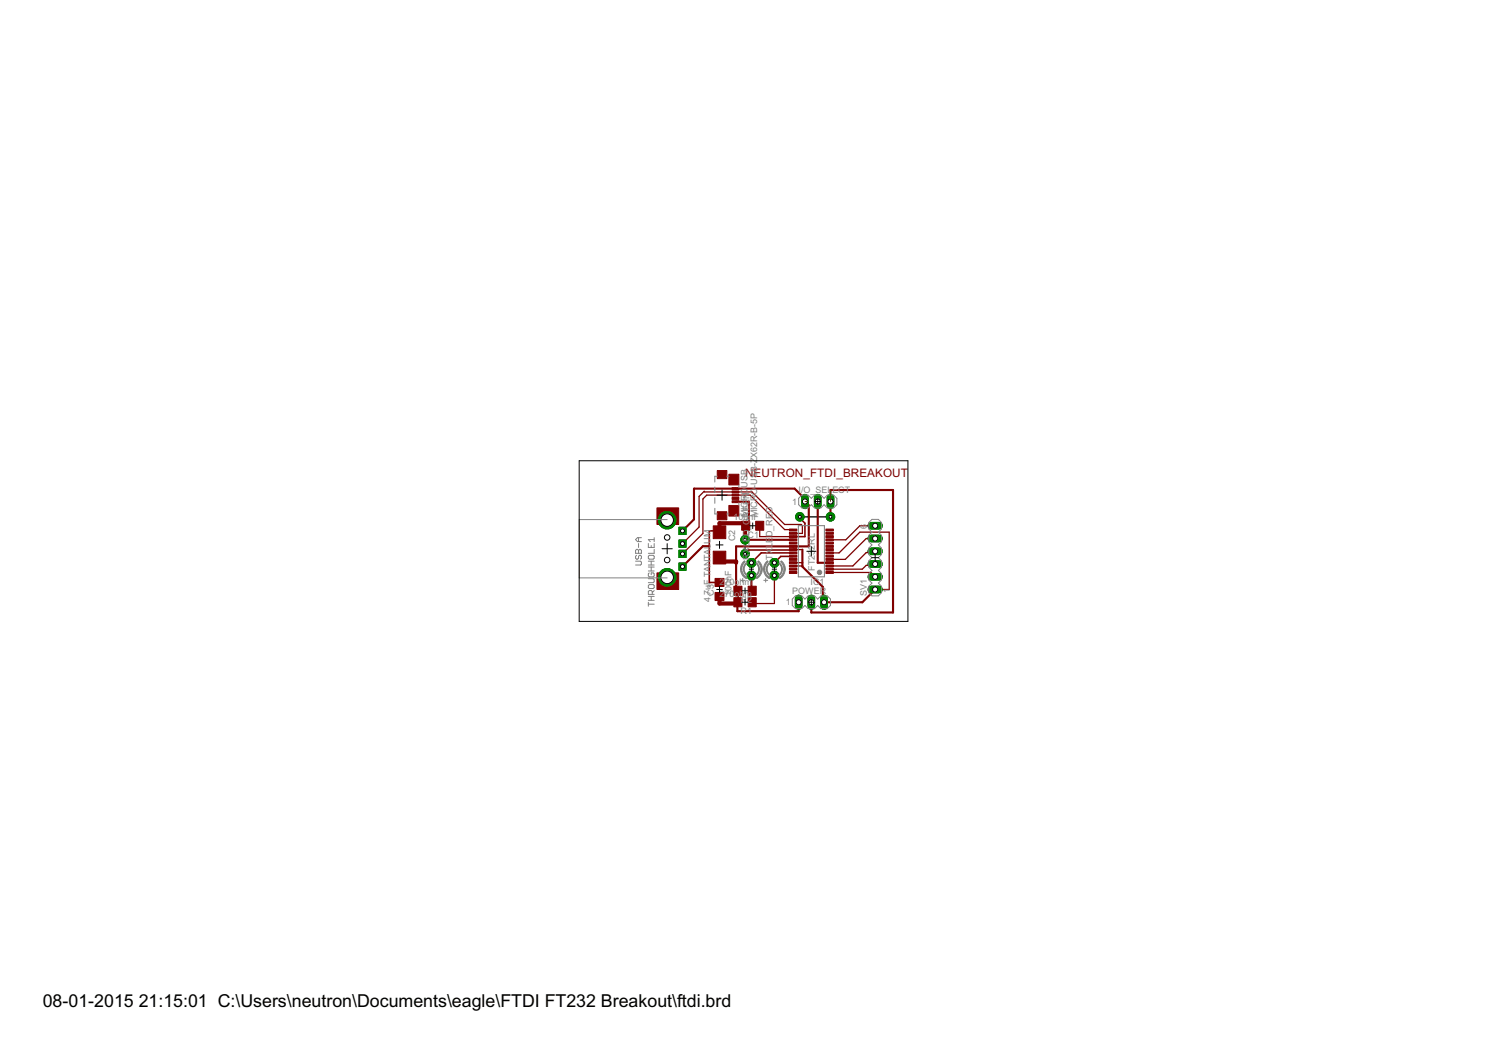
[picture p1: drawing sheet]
<svg xmlns="http://www.w3.org/2000/svg" width="297mm" height="210mm" viewBox="0 0 297 210" stroke-linecap="round" stroke-linejoin="round" font-family="sans-serif">
<path d="M148.2 107.4v2.8" fill="none" stroke="#000080" stroke-width=".25"/>
<path d="M159.1 102.8h6.1" fill="none" stroke="#000080" stroke-width=".32"/>
<circle cx="154.1" cy="114.5" r=".92" fill="#008000" stroke="#008000" stroke-width=".2"/>
<circle cx="154.1" cy="114.5" r=".4" fill="#fff" stroke="#000" stroke-width=".2"/>
<circle cx="154.1" cy="112" r=".92" fill="#008000" stroke="#008000" stroke-width=".2"/>
<circle cx="154.1" cy="112" r=".4" fill="#fff" stroke="#000" stroke-width=".2"/>
<circle cx="149.5" cy="114.5" r=".92" fill="#008000" stroke="#008000" stroke-width=".2"/>
<circle cx="149.5" cy="114.5" r=".4" fill="#fff" stroke="#000" stroke-width=".2"/>
<circle cx="149.5" cy="112" r=".92" fill="#008000" stroke="#008000" stroke-width=".2"/>
<circle cx="149.5" cy="112" r=".4" fill="#fff" stroke="#000" stroke-width=".2"/>
<path d="M160.1 99v1.5" fill="none" stroke="#008000" stroke-width="1.5"/>
<circle cx="160.1" cy="99.8" r=".51" fill="#fff" stroke="#000" stroke-width=".2"/>
<path d="M162.7 99v1.5" fill="none" stroke="#008000" stroke-width="1.5"/>
<circle cx="162.7" cy="99.8" r=".51" fill="#fff" stroke="#000" stroke-width=".2"/>
<path d="M165.2 99v1.5" fill="none" stroke="#008000" stroke-width="1.5"/>
<circle cx="165.2" cy="99.8" r=".51" fill="#fff" stroke="#000" stroke-width=".2"/>
<path d="M158.9 119.1v1.5" fill="none" stroke="#008000" stroke-width="1.5"/>
<circle cx="158.9" cy="119.8" r=".51" fill="#fff" stroke="#000" stroke-width=".2"/>
<path d="M161.4 119.1v1.5" fill="none" stroke="#008000" stroke-width="1.5"/>
<circle cx="161.4" cy="119.8" r=".51" fill="#fff" stroke="#000" stroke-width=".2"/>
<path d="M164 119.1v1.5" fill="none" stroke="#008000" stroke-width="1.5"/>
<circle cx="164" cy="119.8" r=".51" fill="#fff" stroke="#000" stroke-width=".2"/>
<path d="M173.4 117.3h1.5" fill="none" stroke="#008000" stroke-width="1.5"/>
<circle cx="174.1" cy="117.3" r=".51" fill="#fff" stroke="#000" stroke-width=".2"/>
<path d="M173.4 114.8h1.5" fill="none" stroke="#008000" stroke-width="1.5"/>
<circle cx="174.1" cy="114.8" r=".51" fill="#fff" stroke="#000" stroke-width=".2"/>
<path d="M173.4 112.2h1.5" fill="none" stroke="#008000" stroke-width="1.5"/>
<circle cx="174.1" cy="112.2" r=".51" fill="#fff" stroke="#000" stroke-width=".2"/>
<path d="M173.4 109.7h1.5" fill="none" stroke="#008000" stroke-width="1.5"/>
<circle cx="174.1" cy="109.7" r=".51" fill="#fff" stroke="#000" stroke-width=".2"/>
<path d="M173.4 107.1h1.5" fill="none" stroke="#008000" stroke-width="1.5"/>
<circle cx="174.1" cy="107.1" r=".51" fill="#fff" stroke="#000" stroke-width=".2"/>
<path d="M173.4 104.6h1.5" fill="none" stroke="#008000" stroke-width="1.5"/>
<circle cx="174.1" cy="104.6" r=".51" fill="#fff" stroke="#000" stroke-width=".2"/>
<circle cx="132.7" cy="103.5" r="1.76" fill="#008000" stroke="#008000" stroke-width=".2"/>
<circle cx="132.7" cy="103.5" r="1.25" fill="#fff" stroke="#000" stroke-width=".2"/>
<circle cx="132.7" cy="114.9" r="1.76" fill="#008000" stroke="#008000" stroke-width=".2"/>
<circle cx="132.7" cy="114.9" r="1.25" fill="#fff" stroke="#000" stroke-width=".2"/>
<path d="M135.1 104.9h1.4v1.4h-1.4z" fill="#008000" stroke="#008000" stroke-width=".2"/>
<circle cx="135.8" cy="105.6" r=".4" fill="#fff" stroke="#000" stroke-width=".2"/>
<path d="M135.1 107.4h1.4v1.5h-1.4z" fill="#008000" stroke="#008000" stroke-width=".2"/>
<circle cx="135.8" cy="108.2" r=".4" fill="#fff" stroke="#000" stroke-width=".2"/>
<path d="M135.1 109.5h1.4v1.4h-1.4z" fill="#008000" stroke="#008000" stroke-width=".2"/>
<circle cx="135.8" cy="110.2" r=".4" fill="#fff" stroke="#000" stroke-width=".2"/>
<path d="M135.1 112h1.4v1.5h-1.4z" fill="#008000" stroke="#008000" stroke-width=".2"/>
<circle cx="135.8" cy="112.7" r=".4" fill="#fff" stroke="#000" stroke-width=".2"/>
<circle cx="148.2" cy="107.4" r=".85" fill="#008000" stroke="#008000" stroke-width=".2"/>
<circle cx="148.2" cy="107.4" r=".3" fill="#fff" stroke="#000" stroke-width=".2"/>
<circle cx="148.2" cy="110.2" r=".85" fill="#008000" stroke="#008000" stroke-width=".2"/>
<circle cx="148.2" cy="110.2" r=".3" fill="#fff" stroke="#000" stroke-width=".2"/>
<circle cx="165.2" cy="102.8" r=".85" fill="#008000" stroke="#008000" stroke-width=".2"/>
<circle cx="165.2" cy="102.8" r=".3" fill="#fff" stroke="#000" stroke-width=".2"/>
<circle cx="159.1" cy="102.8" r=".85" fill="#008000" stroke="#008000" stroke-width=".2"/>
<circle cx="159.1" cy="102.8" r=".3" fill="#fff" stroke="#000" stroke-width=".2"/>
<g fill="#800000" stroke="#800000" stroke-width=".2">
<path d="M130.7 101h4.3v3.4h-4.3z"/>
<path d="M130.7 114h4.3v3.3h-4.3z"/>
<path d="M164.3 113.7h1.5v.4h-1.5z"/>
<path d="M164.3 113.1h1.5v.3h-1.5z"/>
<path d="M164.3 112.4h1.5v.4h-1.5z"/>
<path d="M164.3 111.8h1.5v.3h-1.5z"/>
<path d="M164.3 111.1h1.5v.4h-1.5z"/>
<path d="M164.3 110.5h1.5v.3h-1.5z"/>
<path d="M164.3 109.8h1.5v.4h-1.5z"/>
<path d="M164.3 109.2h1.5v.3h-1.5z"/>
<path d="M164.3 108.5h1.5v.4h-1.5z"/>
<path d="M164.3 107.9h1.5v.3h-1.5z"/>
<path d="M164.3 107.2h1.5v.4h-1.5z"/>
<path d="M164.3 106.6h1.5v.4h-1.5z"/>
<path d="M164.3 105.9h1.5v.4h-1.5z"/>
<path d="M164.3 105.3h1.5v.3h-1.5z"/>
<path d="M157.1 105.3h1.4v.3h-1.4z"/>
<path d="M157.1 105.9h1.4v.4h-1.4z"/>
<path d="M157.1 106.6h1.4v.4h-1.4z"/>
<path d="M157.1 107.2h1.4v.4h-1.4z"/>
<path d="M157.1 107.9h1.4v.3h-1.4z"/>
<path d="M157.1 108.5h1.4v.4h-1.4z"/>
<path d="M157.1 109.2h1.4v.3h-1.4z"/>
<path d="M157.1 109.8h1.4v.4h-1.4z"/>
<path d="M157.1 110.5h1.4v.3h-1.4z"/>
<path d="M157.1 111.1h1.4v.4h-1.4z"/>
<path d="M157.1 111.8h1.4v.3h-1.4z"/>
<path d="M157.1 112.4h1.4v.4h-1.4z"/>
<path d="M157.1 113.1h1.4v.3h-1.4z"/>
<path d="M157.1 113.7h1.4v.4h-1.4z"/>
<path d="M145 94.4h2v2.1h-2z"/>
<path d="M145 100.6h2v2.1h-2z"/>
<path d="M142.7 93.6h1.9v1.6h-1.9z"/>
<path d="M142.7 101.8h1.9v1.6h-1.9z"/>
<path d="M145.6 97h1.4v.4h-1.4z"/>
<path d="M145.6 97.7h1.4v.4h-1.4z"/>
<path d="M145.6 98.3h1.4v.4h-1.4z"/>
<path d="M145.6 99h1.4v.4h-1.4z"/>
<path d="M145.6 99.6h1.4v.4h-1.4z"/>
<path d="M150.3 103.7h1.7v1.8h-1.7z"/>
<path d="M147.6 103.7h1.6v1.8h-1.6z"/>
<path d="M141.9 109.7h2.5v2.5h-2.5z"/>
<path d="M141.9 104.6h2.5v2.6h-2.5z"/>
<path d="M142.3 117.9h1.7v1.6h-1.7z"/>
<path d="M142.3 115.1h1.7v1.6h-1.7z"/>
<path d="M146 118.9h1.6v1.8h-1.6z"/>
<path d="M148.8 118.9h1.7v1.8h-1.7z"/>
<path d="M146 116.6h1.6v1.8h-1.6z"/>
<path d="M148.8 116.6h1.7v1.8h-1.7z"/>
</g>
<path d="M146.3 99.8h2.7v5.1h-.6l-.2-.4M162.7 99.8v12.2h2.4M135.8 105.6l2.3-2.3v-6.1h20l2.6 2.6v.5l.2 .2v8.2h-14.4v8.3h.3l-.1 4.6h12.2v-1.8M141.1 108.7h-1.3l-4 4M148.2 107.4h9.6M149.5 114.5v3h.1M159.6 109.3v3.4l4.1 4.1v2.8l.3 .2h7.6l2.5-2.5M165.1 112h.1M165.2 102.8v-5.3h12.5v24.4h-16.3v-2.1" fill="none" stroke="#800000" stroke-width=".42"/>
<g fill="none" stroke="#800000" stroke-width=".25">
<path d="M148.2 107.1v.3M148.2 109.4v.8M148.2 104.6h.2M151.2 104.6v2.2h6.6M154.1 114.5v5.6h-4.5v-.3M157.8 112.6h1.8M157.8 112h1.8M157.8 107.4h.1M157.8 106.1h1.8v-1.5l-.2-.2h-3.3l-6.5-6.5h-9.4l-.1-.2-1 1.1v6.1l-3.3 3.3M157.8 105.5l-1.7-.1-6.9-6.9h-8.6l-.8 .8v6.8l-4 4.1M157.8 110.7h.1M159.6 109.3l-2 .1"/>
<path d="M165.1 110h1.8l4.2-4.1h5.8v11.4h-2.8M165.1 113.9h8.2l.8 .9M174.1 109.7l-.2 .2h-1.6l-2.6 2.7h-4.6M174.1 104.6h-3l-2.8 2.8h-3.2M174.1 112.2l-.2 .3h-1.6l-.7 .7h-6.5M174.1 107.1h-1.8l-4.1 4.2h-3.1"/>
</g>
<path d="M143.2 105.9v-.3h-2.1v10.3h2.1M157.6 109.4h-8.6l-.8 .8M157.8 110.7h-2.5l-1.2 1.3M157.8 110h-6.4l-1.9 2M159.1 102.8v.3l1 1v2.7h-2.3" fill="none" stroke="#800000" stroke-width=".32"/>
<path d="M143.2 110.9v.8h3.3v.3M143.2 118.7v1.4h3.5v.2M148.2 104.6v2.8M148.4 104.6v-.5h-5.2v1.8" fill="none" stroke="#800000" stroke-width=".83"/>
<circle cx="154.1" cy="114.5" r=".92" fill="#008000" stroke="#008000" stroke-width=".2"/>
<circle cx="154.1" cy="114.5" r=".4" fill="#fff" stroke="#000" stroke-width=".2"/>
<circle cx="154.1" cy="112" r=".92" fill="#008000" stroke="#008000" stroke-width=".2"/>
<circle cx="154.1" cy="112" r=".4" fill="#fff" stroke="#000" stroke-width=".2"/>
<circle cx="149.5" cy="114.5" r=".92" fill="#008000" stroke="#008000" stroke-width=".2"/>
<circle cx="149.5" cy="114.5" r=".4" fill="#fff" stroke="#000" stroke-width=".2"/>
<circle cx="149.5" cy="112" r=".92" fill="#008000" stroke="#008000" stroke-width=".2"/>
<circle cx="149.5" cy="112" r=".4" fill="#fff" stroke="#000" stroke-width=".2"/>
<path d="M160.1 99v1.5" fill="none" stroke="#008000" stroke-width="1.5"/>
<circle cx="160.1" cy="99.8" r=".51" fill="#fff" stroke="#000" stroke-width=".2"/>
<path d="M162.7 99v1.5" fill="none" stroke="#008000" stroke-width="1.5"/>
<circle cx="162.7" cy="99.8" r=".51" fill="#fff" stroke="#000" stroke-width=".2"/>
<path d="M165.2 99v1.5" fill="none" stroke="#008000" stroke-width="1.5"/>
<circle cx="165.2" cy="99.8" r=".51" fill="#fff" stroke="#000" stroke-width=".2"/>
<path d="M158.9 119.1v1.5" fill="none" stroke="#008000" stroke-width="1.5"/>
<circle cx="158.9" cy="119.8" r=".51" fill="#fff" stroke="#000" stroke-width=".2"/>
<path d="M161.4 119.1v1.5" fill="none" stroke="#008000" stroke-width="1.5"/>
<circle cx="161.4" cy="119.8" r=".51" fill="#fff" stroke="#000" stroke-width=".2"/>
<path d="M164 119.1v1.5" fill="none" stroke="#008000" stroke-width="1.5"/>
<circle cx="164" cy="119.8" r=".51" fill="#fff" stroke="#000" stroke-width=".2"/>
<path d="M173.4 117.3h1.5" fill="none" stroke="#008000" stroke-width="1.5"/>
<circle cx="174.1" cy="117.3" r=".51" fill="#fff" stroke="#000" stroke-width=".2"/>
<path d="M173.4 114.8h1.5" fill="none" stroke="#008000" stroke-width="1.5"/>
<circle cx="174.1" cy="114.8" r=".51" fill="#fff" stroke="#000" stroke-width=".2"/>
<path d="M173.4 112.2h1.5" fill="none" stroke="#008000" stroke-width="1.5"/>
<circle cx="174.1" cy="112.2" r=".51" fill="#fff" stroke="#000" stroke-width=".2"/>
<path d="M173.4 109.7h1.5" fill="none" stroke="#008000" stroke-width="1.5"/>
<circle cx="174.1" cy="109.7" r=".51" fill="#fff" stroke="#000" stroke-width=".2"/>
<path d="M173.4 107.1h1.5" fill="none" stroke="#008000" stroke-width="1.5"/>
<circle cx="174.1" cy="107.1" r=".51" fill="#fff" stroke="#000" stroke-width=".2"/>
<path d="M173.4 104.6h1.5" fill="none" stroke="#008000" stroke-width="1.5"/>
<circle cx="174.1" cy="104.6" r=".51" fill="#fff" stroke="#000" stroke-width=".2"/>
<circle cx="132.7" cy="103.5" r="1.76" fill="#008000" stroke="#008000" stroke-width=".2"/>
<circle cx="132.7" cy="103.5" r="1.25" fill="#fff" stroke="#000" stroke-width=".2"/>
<circle cx="132.7" cy="114.9" r="1.76" fill="#008000" stroke="#008000" stroke-width=".2"/>
<circle cx="132.7" cy="114.9" r="1.25" fill="#fff" stroke="#000" stroke-width=".2"/>
<path d="M135.1 104.9h1.4v1.4h-1.4z" fill="#008000" stroke="#008000" stroke-width=".2"/>
<circle cx="135.8" cy="105.6" r=".4" fill="#fff" stroke="#000" stroke-width=".2"/>
<path d="M135.1 107.4h1.4v1.5h-1.4z" fill="#008000" stroke="#008000" stroke-width=".2"/>
<circle cx="135.8" cy="108.2" r=".4" fill="#fff" stroke="#000" stroke-width=".2"/>
<path d="M135.1 109.5h1.4v1.4h-1.4z" fill="#008000" stroke="#008000" stroke-width=".2"/>
<circle cx="135.8" cy="110.2" r=".4" fill="#fff" stroke="#000" stroke-width=".2"/>
<path d="M135.1 112h1.4v1.5h-1.4z" fill="#008000" stroke="#008000" stroke-width=".2"/>
<circle cx="135.8" cy="112.7" r=".4" fill="#fff" stroke="#000" stroke-width=".2"/>
<circle cx="148.2" cy="107.4" r=".85" fill="#008000" stroke="#008000" stroke-width=".2"/>
<circle cx="148.2" cy="107.4" r=".3" fill="#fff" stroke="#000" stroke-width=".2"/>
<circle cx="148.2" cy="110.2" r=".85" fill="#008000" stroke="#008000" stroke-width=".2"/>
<circle cx="148.2" cy="110.2" r=".3" fill="#fff" stroke="#000" stroke-width=".2"/>
<circle cx="165.2" cy="102.8" r=".85" fill="#008000" stroke="#008000" stroke-width=".2"/>
<circle cx="165.2" cy="102.8" r=".3" fill="#fff" stroke="#000" stroke-width=".2"/>
<circle cx="159.1" cy="102.8" r=".85" fill="#008000" stroke="#008000" stroke-width=".2"/>
<circle cx="159.1" cy="102.8" r=".3" fill="#fff" stroke="#000" stroke-width=".2"/>
<path d="M158.8 104.6h5.2v10.2h-5.2z" fill="none" stroke="#808080" stroke-width=".21"/>
<g fill="#808080" stroke="#808080" stroke-width=".2">
<path d="M153 112l.1-.1 .1 .2a1.46 1.46 0 0 0-.6 1.1h-.1v-.4z" fill-rule="evenodd"/>
<path d="M152.5 113.2h.1l.2 .7 .4 .5-.1 .1-.5-.5z" fill-rule="evenodd"/>
<path d="M155 112l.5 .5 .2 .7h-.2l-.1-.6-.4-.5z" fill-rule="evenodd"/>
<path d="M155.5 113.2h.2l-.1 .5-.6 .8v-.1l.4-.5z" fill-rule="evenodd"/>
<path d="M152.5 111.7l.2-.1 .1 .2-.5 .8-.1 .6h-.3l.2-.9z" fill-rule="evenodd"/>
<path d="M151.9 113.2h.3l.2 1 .8 .7-.1 .2-.8-.6-.3-.7z" fill-rule="evenodd"/>
<path d="M155.5 111.6l.5 .7 .2 .9h-.2l-.3-.9-.4-.5z" fill-rule="evenodd"/>
<path d="M156 113.2h.2l-.2 1-.4 .6-.5 .3-.1-.2 .7-.7z" fill-rule="evenodd"/>
<path d="M148.4 112l.2-.1 .1 .2a1.46 1.46 0 0 0-.7 1.1h-.1l.1-.4z" fill-rule="evenodd"/>
<path d="M147.9 113.2h.1l.2 .7 .4 .5-.1 .1-.4-.5z" fill-rule="evenodd"/>
<path d="M150.5 112l.4 .5 .2 .7h-.2l-.1-.6-.4-.5z" fill-rule="evenodd"/>
<path d="M150.9 113.2h.2l-.1 .5-.5 .8-.1-.1 .4-.5z" fill-rule="evenodd"/>
<path d="M148 111.7l.1-.1 .2 .2-.6 .8-.1 .6h-.3l.2-.9z" fill-rule="evenodd"/>
<path d="M147.3 113.2h.3l.3 1 .7 .7-.1 .2-.8-.6-.3-.7z" fill-rule="evenodd"/>
<path d="M150.9 111.6l.6 .7 .2 .9h-.3l-.2-.9-.5-.5z" fill-rule="evenodd"/>
<path d="M151.4 113.2h.3l-.3 1-.4 .6-.4 .3-.2-.2 .8-.7z" fill-rule="evenodd"/>
<circle cx="163" cy="113.9" r=".44"/>
</g>
<g fill="none" stroke="#808080" stroke-width=".2">
<path d="M142.2 96.9v1.1M142.2 99v1.1M142.7 94.8h-.5v1.1M144.6 94.8h.4M147 96.5v.5M159.5 98.5h1.3l.6 .6 .7-.6h1.2l.7 .6 .6-.6h1.3l.6 .6v1.3l-.6 .6h-1.3l-.6-.6-.7 .6h-1.2l-.7-.6-.6 .6h-1.3l-.6-.6v-1.3zM126.4 111.7h1l.2 .1v.4l-.2 .2h-1M126.6 110.5l-.2 .2v.4l.2 .2 .4-.2v-.4l.2-.2 .4 .2v.4l-.2 .2M126.6 109.3l.4 .2 .4-.2 .2 .2v.6h-1.2v-.6zM127 107v.8M127 108.1v.8M127 109.5v.6"/>
<path d="M127.6 107h-.8l-.4 .4 .4 .4h.8M129 108.1v.8h1.2v-.8M129 110.7l.2-.2h.8l.2 .2v.4l-.2 .2h-.8l-.2-.2zM129 119.8v.8M129 119.4h1.2M129 118.7h1.2M129 115.1h1l.2 .2v.4l-.2 .2h-1M129 113.6h1.2M129 112.8h1.2M129 112.4h1.2M129 111.7h1.2M129.2 114l-.2 .2v.4l.2 .2h.8l.2-.2v-.4l-.2-.2h-.4v.4"/>
<path d="M129.2 116.3h.8l.2 .2v.4l-.2 .2h-.8l-.2-.2v-.4zM129.6 108.5v.4M129.6 111.7v.7M129.6 112.8v.8M129.6 118.7v.7M129.8 118.3v-.6l-.2-.2h-.4l-.2 .2v.6h1.2M130.2 117.5l-.4 .4M130.2 107v.8M130.2 109.3v.8h-1.2M130.2 107.4h-1.2l.4 .4M132.7 103.4h-17.4v11.6h17.4M142.2 101.1v1.2h.5"/>
<path d="M144.6 102.3h.4M147 100v.6M147.4 115.5h.8M147.8 115.1v.7M152 115.5h.7M152.3 115.1v.7M158.3 118.6h1.2l.6 .6 .7-.6h1.3l.6 .6 .6-.6h1.3l.6 .6v1.3l-.6 .6h-1.3l-.6-.6-.6 .6h-1.3l-.7-.6-.6 .6h-1.2l-.7-.6v-1.3zM172.8 104l.7-.7h1.3l.6 .7v1.2l-.6 .7 .6 .6v1.3l-.6 .6 .6 .7v1.2l-.6 .7 .6 .6v1.3l-.6 .6 .6 .6v1.3l-.6 .6 .6 .6v1.3l-.6 .7h-1.3l-.7-.7v-1.3l.7-.6-.7-.6v-1.3l.7-.6-.7-.6v-1.3l.7-.6-.7-.7v-1.2l.7-.7-.7-.6v-1.3l.7-.6-.7-.7zM129 120.2h1.2"/>
</g>
<g fill="none" stroke="#000" stroke-width=".2">
<path d="M115.2 91.7h65.4v31.9h-65.4zM142.6 98.5h2.1M143.7 97.5v2M162.2 99.8h1M162.7 99.3v1M131.7 109.2h2.1M132.7 108.2v2M142.5 108.4h1.3M142.6 117.3h1.1M143.2 107.7v1.4M143.2 116.7v1.2M147.7 119.8h1.1"/>
<path d="M147.7 117.5h1.1M148.2 117v1.1M148.2 119.3v1.1M149.1 113.2h.8M149.2 104.6h1.1M149.5 112.8v.9M149.8 104v1.2M153.6 113.2h.9M154.1 112.8v.9M160.5 109.7h1.8M160.9 119.8h1.1M161.4 108.8v1.8"/>
<path d="M161.4 119.3v1.1M173.4 111h1.4M174.1 110.3v1.3"/>
<circle cx="132.7" cy="106.9" r=".55"/>
<circle cx="132.7" cy="111.4" r=".55"/>
</g>
<path d="M160.1 99.8h.6M165.2 97.5v2.3" fill="none" stroke="#808000" stroke-width=".2"/>
<g font-size="4">
<text x="8.5" y="200.4">08-01-2015</text>
<text x="27.6" y="200.4">21:15:01 C:\Users\neutron\Documents\eagle\FTDI FT232 Breakout\ftdi.brd</text>
</g>
<text font-size="2.6" fill="#800000" x="148.2" y="95">NEUTRON_FTDI_BREAKOUT</text>
<g font-size="2" fill="#808080">
<text x="150.6" y="91.1" transform="rotate(-90 150.6 91.1)">X62R-B-5P</text>
<text x="148.7" y="99.7" transform="rotate(-90 148.7 99.7)">R</text>
<text x="148.7" y="98.4" transform="rotate(-90 148.7 98.4)">O</text>
<text x="148.7" y="97.1" transform="rotate(-90 148.7 97.1)">USB</text>
<text x="150.6" y="97.1" transform="rotate(-90 150.6 97.1)">-USB-Z</text>
<text x="157.6" y="100.4">1</text>
<text x="158.9" y="98.1">I/O_SEL</text>
<text x="165.6" y="98.1">ECT</text>
<text x="146" y="103.5">100nF</text>
<text x="146.2" y="107.7" transform="rotate(-90 146.2 107.7)">C2</text>
<text x="148.7" y="107">C1</text>
<text x="148.7" y="103" transform="rotate(-90 148.7 103)">MIC</text>
<text x="150.6" y="103" transform="rotate(-90 150.6 103)">MICRO</text>
<text x="153.7" y="106.9" transform="rotate(-90 153.7 106.9)">D_RED</text>
<text x="172.5" y="105.2" transform="rotate(-90 172.5 105.2)">6</text>
<text x="149.1" y="111.3" transform="rotate(-90 149.1 111.3)">RX</text>
<text x="149.1" y="108.9" transform="rotate(-90 149.1 108.9)">LED_GREEN</text>
<text x="153.7" y="111.3" transform="rotate(-90 153.7 111.3)">TX</text>
<text x="153.7" y="109" transform="rotate(-90 153.7 109)">LE</text>
<text x="162.1" y="113.6" transform="rotate(-90 162.1 113.6)">FT232RL</text>
<text x="141.4" y="119.8" transform="rotate(-90 141.4 119.8)">4.7uF TANTALUM</text>
<text x="142" y="118.6" transform="rotate(-90 142 118.6)">C3</text>
<text x="143.1" y="118.7">270o</text>
<text x="143.1" y="116.4">270ohm</text>
<text x="145.6" y="118.6" transform="rotate(-90 145.6 118.6)">100nF</text>
<text x="147.1" y="118.7">hm</text>
<text x="147.3" y="120">R2</text>
<text x="157.6" y="118.2">POWER</text>
<text x="161.3" y="116.4">IC1</text>
<text x="172.5" y="118.6" transform="rotate(-90 172.5 118.6)">SV1</text>
<text x="177" y="117.9" transform="rotate(-90 177 117.9)">1</text>
<text x="147.3" y="122.2">R1</text>
<text x="156.3" y="120.5">1</text>
</g>
</svg>
